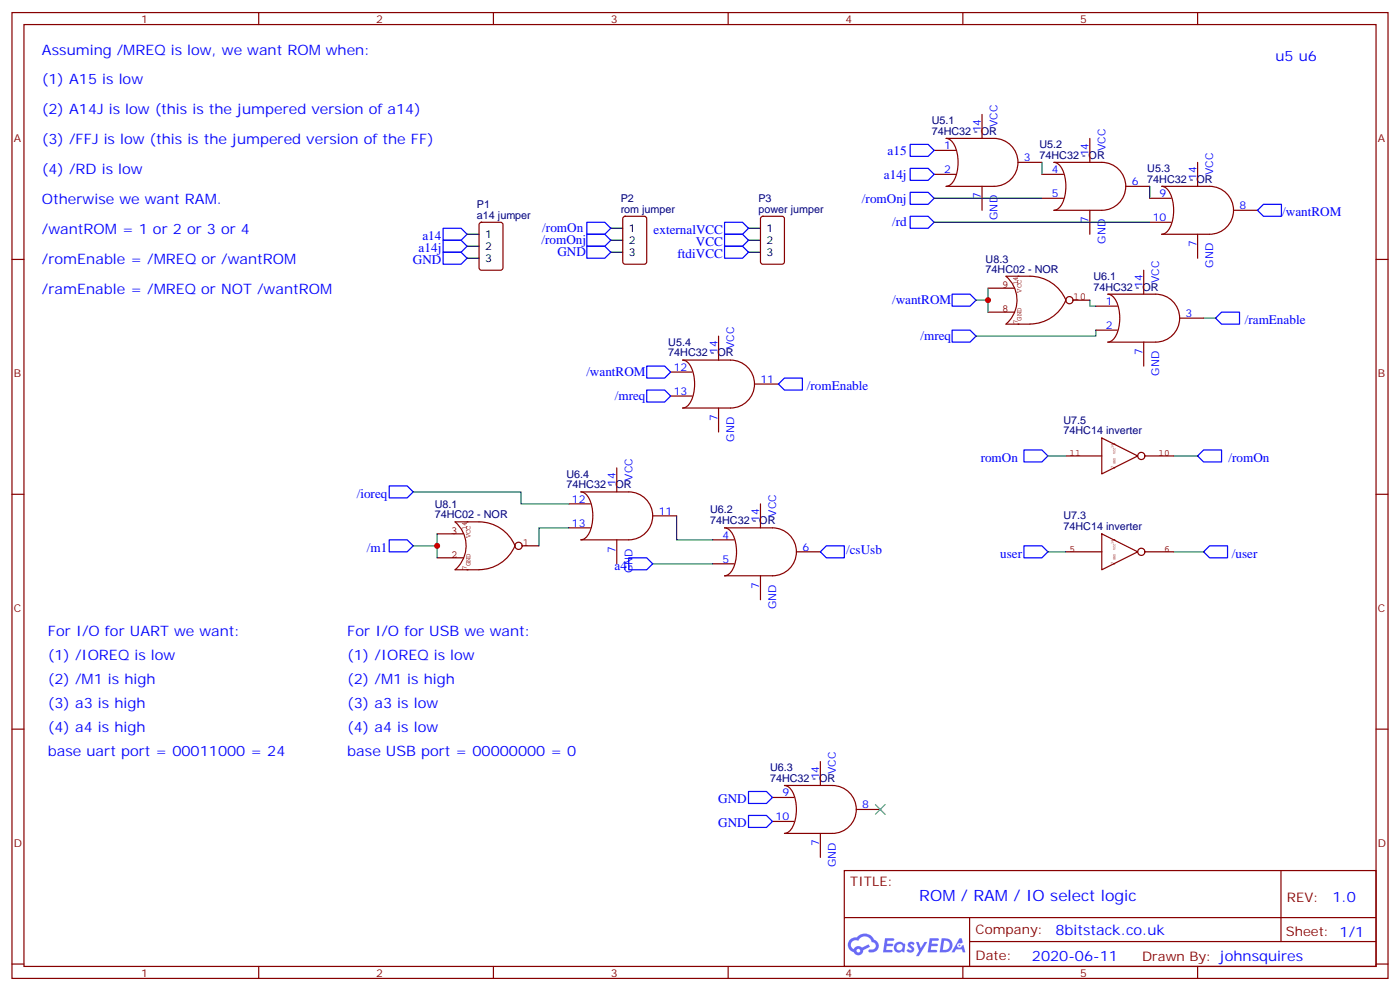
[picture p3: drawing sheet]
<svg xmlns="http://www.w3.org/2000/svg" width="412mm" height="292mm" viewBox="0 0 412 292" stroke-linecap="round" stroke-linejoin="round" font-family="sans-serif">
<g fill="none" stroke="#870000" stroke-width=".35">
<path d="M3.5 3.7h405.4v284.3h-405.4zM7.1 7.2h398.2v277.3h-398.2zM76.2 3.7v3.5M145.3 3.7v3.5M214.5 3.7v3.5M283.6 3.7v3.5M352.8 3.7v3.5M3.5 76.4h3.6M405.3 76.4h3.6M3.5 145.5h3.6M405.3 145.5h3.6M3.5 214.7h3.6"/>
<path d="M405.3 214.7h3.6M248.7 256.3h156.6v28.2h-156.6zM377.3 256.3v20.9M248.7 270.1h156.5M285.6 277.2h119.6M285.6 270.1v14.2M3.5 283.8h3.6M76.2 284.5v3.5M145.3 284.5v3.5M214.5 284.5v3.5M283.6 284.5v3.5M352.8 284.5v3.5"/>
<path d="M405.3 283.8h3.6"/>
</g>
<g fill="#5487ff">
<path d="M267.7 277.5a1.22 1.22 0 0 1 1.7 .2l-.4 .6a.47 .47 0 0 0-.3-.4 .47 .47 0 0 0-.5 .2l.1 .2a1.14 1.14 0 0 1 .8 1.8 1.14 1.14 0 0 1-1.9 0l-.2-.2 .5-.6 .7 .5a.29 .29 0 0 0 .3-.3 .29 .29 0 0 0-.2-.3 1.04 1.04 0 0 1-.6-1.7z"/>
<path d="M260.7 276.2h2.4l.3 .2-.2 .5-1.8 .1-.1 .8h1.5l.3 .4-.3 .4h-1.6l-.2 1.1h1.7l.2 .3-.2 .3-2.6 .1z"/>
<path d="M273.8 276.2h2.4l.3 .2-.1 .5-1.8 .1-.2 .8h1.6l.3 .4-.4 .4-1.6-.1-.1 1.1 1.7 .1 .2 .3-.2 .3-2.6 .1z"/>
<path d="M282.6 276.2h.7l.3 1.3-.6 .3a.69 .69 0 0 0-1 .3 .69 .69 0 0 0 .4 .9 .69 .69 0 0 0 .9-.6l.5-.2 .6 2.2h-.8l-.2-.9h-1.8l-.5 .9h-.8z"/>
<path d="M269.8 277.3h.8l.6 1.8 1.1-1.8h.9l-2.6 4.2h-.8l.9-1.5z"/>
<path d="M277.4 276.2l-.6 4.2h1.3a2.11 2.11 0 0 0 2.5-2.1 2.11 2.11 0 0 0-2.5-2.1zM278.1 277a1.39 1.39 0 0 1 1.7 1.4 1.39 1.39 0 0 1-1.8 1.2h-.3z"/>
<path d="M263.7 277.8a1.54 1.54 0 0 0-.1 2.2 1.54 1.54 0 0 0 2.2 .1l.6 .3 .3-2.3-.2-.3h-.4a1.49 1.49 0 0 0-2.4 0zM264 278.8a.94 .94 0 0 1 1.8 0 .94 .94 0 0 1-1.8 0z"/>
<path d="M250.4 276.6a2.18 2.18 0 0 0 1.1 3.7 1.44 1.44 0 0 0 1.6 .9 1.44 1.44 0 0 0 1.2-1.4l2-1.1-.5-.7-1.9 1a1.47 1.47 0 0 0-2.4 .4 1.39 1.39 0 0 1-.7-1.9 1.39 1.39 0 0 1 2-.5 2.12 2.12 0 0 1 2.2-1.3 2.12 2.12 0 0 1 1.9 1.7 1.14 1.14 0 0 1 1.1 1.4 1.14 1.14 0 0 1-1.7 .7 .43 .43 0 0 0-.5 .4 .43 .43 0 0 0 .4 .5 1.98 1.98 0 0 0 2.5-1.2 1.98 1.98 0 0 0-1.2-2.6 3.1 3.1 0 0 0-5.3-.6l-.9 .1zM252.3 279.9a.55 .55 0 0 1 1.1 0 .55 .55 0 0 1-1.1 0z"/>
<circle cx="282.6" cy="278.3" r=".26"/>
</g>
<g fill="none" stroke="#00f" stroke-width=".35">
<path d="M268.1 42.5h5.3l1.8 1.8-1.8 1.7h-5.3zM268.1 49.6h5.3l1.8 1.7-1.8 1.8h-5.3zM268.1 56.6h5.3l1.8 1.8-1.8 1.7h-5.3zM130.5 67.2h5.3l1.8 1.8-1.8 1.7h-5.3zM130.5 70.7h5.3l1.8 1.8-1.8 1.8h-5.3zM130.5 74.3h5.3l1.8 1.7-1.8 1.8h-5.3zM268.1 63.7h5.3l1.8 1.7-1.8 1.8h-5.3zM370.4 61.9l1.8-1.8h5.3v3.6h-5.3zM280.5 86.6h5.3l1.7 1.8-1.7 1.7h-5.3zM280.5 97.2h5.3l1.7 1.8-1.7 1.7h-5.3zM358.1 93.7l1.7-1.8h5.3v3.5h-5.3zM190.5 107.8h5.3l1.8 1.7-1.8 1.8h-5.3z"/>
<path d="M190.5 114.8h5.3l1.8 1.8-1.8 1.8h-5.3zM229.3 113.1l1.8-1.8h5.3v3.5h-5.3zM301.6 132.5h5.3l1.8 1.7-1.8 1.8h-5.3zM352.8 134.2l1.7-1.7h5.3v3.5h-5.3z"/>
</g>
<g fill="none" stroke="#870000" stroke-width=".35">
<path d="M289.3 33.7v7M275.2 44.3h6.3M275.2 51.3h6.3M278.7 40.7h14.1a7.1 7.1 0 0 1 7.1 7.1 7.1 7.1 0 0 1-7.1 7.1h-14.1a3.6 3.6 0 0 0 2.8-2.9 11.7 11.7 0 0 0-1.2-10.5l-1-.7zM289.3 54.9v7M299.9 47.8h7M306.9 51.3h6.4M306.9 58.4h6.4M310.4 47.8h14.2a7.1 7.1 0 0 1 7 7.1 7.1 7.1 0 0 1-7 7h-14.2a3.6 3.6 0 0 0 2.9-2.9 11.7 11.7 0 0 0-1.2-10.4l-1.1-.7zM321 40.7v7.1M331.6 54.9h7.1M338.7 58.4h6.3"/>
<path d="M342.2 54.9h14.1a7.1 7.1 0 0 1 7.1 7 7.1 7.1 0 0 1-7.1 7.1h-14.1a3.6 3.6 0 0 0 2.8-2.9 11.7 11.7 0 0 0-1.2-10.5l-1-.7zM352.8 47.8v7.1M321 61.9v7.1M336.9 79.6v7M338.7 65.4h6.3M352.8 69v7M363.4 61.9h7M211.7 99v7M322.8 90.1h6.3M322.8 97.2h6.3M326.3 86.6h14.1a7.1 7.1 0 0 1 7.1 7.1 7.1 7.1 0 0 1-7.1 7h-14.1a3.6 3.6 0 0 0 2.9-2.9 11.7 11.7 0 0 0-1.3-10.4l-1-.7zM347.5 93.7h7"/>
<path d="M197.6 109.5h6.3M197.6 116.6h6.3M201.1 106h14.1a7.1 7.1 0 0 1 7 7.1 7.1 7.1 0 0 1-7 7h-14.1a3.6 3.6 0 0 0 2.8-2.9 11.7 11.7 0 0 0-1.2-10.4l-1-.7zM222.2 113.1h7.1M336.9 100.7v7.1M181.7 137.8v7M211.7 120.1v7.1M167.6 155.4h6.3M167.6 148.3h6.3M171.1 144.8h14.1a7.1 7.1 0 0 1 7.1 7.1 7.1 7.1 0 0 1-7.1 7h-14.1a3.6 3.6 0 0 0 2.8-2.9 11.7 11.7 0 0 0-1.2-10.4l-1-.7zM181.7 158.9v7.1M192.3 151.9h7"/>
<path d="M209.9 158.9h6.4M213.4 155.4h14.1a7.1 7.1 0 0 1 7.1 7.1 7.1 7.1 0 0 1-7.1 7h-14.1a3.6 3.6 0 0 0 2.9-2.9 11.7 11.7 0 0 0-1.2-10.4l-1.1-.7zM224 148.3v7.1M209.9 166h6.4M224 169.5v7.1M234.6 162.5h7.1M227.5 234.8h6.4M231.1 231.2h14.1a7.1 7.1 0 0 1 7 7.1 7.1 7.1 0 0 1-7 7.1h-14.1a3.6 3.6 0 0 0 2.8-2.9 11.7 11.7 0 0 0-1.2-10.5l-1.1-.7zM241.7 224.2v7M252.2 238.3h7.1M227.5 241.8h6.4M241.7 245.4v7"/>
</g>
<path d="M275.2 58.4h31.7M306.9 47.8v3.5M338.7 54.9v3.5M275.2 65.4h63.5M322.8 97.2v1.8h-35.3" fill="none" stroke="#008700" stroke-width=".35"/>
<g fill="#850000">
<circle cx="299.9" cy="95.4" r=".18"/>
<circle cx="299.9" cy="81.3" r=".18"/>
</g>
<g fill="none" stroke="#850000" stroke-width=".35">
<path d="M291 91.9h7.8M291 84.8h7.8M314 88.4a11.5 11.5 0 0 1-10.6 7M314 88.4a11.5 11.5 0 0 0-10.6-7.1h-7.1a9.2 9.2 0 0 1 0 14.1h7.1M316.1 88.4h4.9M324.6 157.2l10.5 5.3-10.5 5.2z"/>
<circle cx="315" cy="88.4" r="1.06"/>
</g>
<path d="M291 84.8v3.6h-3.5M291 88.4v3.5M321 88.4v1.7h1.8M354.5 93.7h3.6" fill="none" stroke="#008700" stroke-width=".35"/>
<path d="M172.9 65.4h5.3l1.7 1.8-1.7 1.8h-5.3zM172.9 69h5.3l1.7 1.7-1.7 1.8h-5.3zM172.9 72.5h5.3l1.7 1.8-1.7 1.7h-5.3zM213.4 65.4h5.3l1.8 1.8-1.8 1.8h-5.3zM213.4 69h5.3l1.8 1.7-1.8 1.8h-5.3zM213.4 72.5h5.3l1.8 1.8-1.8 1.7h-5.3zM301.6 160.7h5.3l1.8 1.8-1.8 1.7h-5.3zM354.5 162.5l1.8-1.8h5.3v3.5h-5.3zM220.5 233h5.3l1.7 1.8-1.7 1.7h-5.3zM220.5 240.1h5.3l1.7 1.7-1.7 1.8h-5.3z" fill="none" stroke="#00f" stroke-width=".35"/>
<path d="M257.9 236.9l2.8 2.8M260.7 236.9l-2.8 2.8" fill="none" stroke="#3c3" stroke-width=".35"/>
<path d="M141.3 65.6l.5-.2h5.7l.6 .5 .1 12.9-.5 .7-5.9 .1-.6-.5-.1-13zM183.7 63.9l.4-.2h5.7l.6 .4 .1 13-.5 .6-5.9 .1-.6-.5-.1-12.9zM224.2 63.9l.5-.2h5.7l.6 .4 .1 13-.5 .6-5.9 .1-.6-.5-.1-12.9z" fill="none" stroke="#870000" stroke-width=".35"/>
<path d="M137.6 69h3.5M137.6 72.5h3.5M137.6 76h3.5M179.9 67.2h3.5M179.9 70.7h3.5M179.9 74.3h3.5M220.5 67.2h3.5M220.5 70.7h3.5M220.5 74.3h3.5" fill="none" stroke="#000" stroke-width=".35"/>
<g fill="#850000">
<circle cx="328.1" cy="166" r=".18"/>
<circle cx="328.1" cy="158.9" r=".18"/>
</g>
<g fill="none" stroke="#850000" stroke-width=".35">
<path d="M324.6 128.9l10.5 5.3-10.5 5.3zM314 162.5h10.6M337.3 162.5h8.4"/>
<circle cx="336.2" cy="162.5" r="1.06"/>
</g>
<g fill="#850000">
<circle cx="328.1" cy="137.8" r=".18"/>
<circle cx="328.1" cy="130.7" r=".18"/>
</g>
<g fill="none" stroke="#850000" stroke-width=".35">
<path d="M314 134.2h10.6M337.3 134.2h8.4"/>
<circle cx="336.2" cy="134.2" r="1.06"/>
</g>
<g fill="#850000">
<circle cx="137.6" cy="167.7" r=".18"/>
<circle cx="137.6" cy="153.6" r=".18"/>
</g>
<g fill="none" stroke="#850000" stroke-width=".35">
<path d="M128.8 157.2h7.7M128.8 164.2h7.7M141.1 167.7a11.6 11.6 0 0 0 10.6-7 11.5 11.5 0 0 0-10.6-7.1h-7.1a9.2 9.2 0 0 1 0 14.1h7.1M153.8 160.7h4.9"/>
<circle cx="152.8" cy="160.7" r="1.06"/>
</g>
<path d="M308.7 134.2h5.3M345.7 134.2h7.1M121.7 144.8h31.8v3.5h14.1M128.8 157.2v7M167.6 155.4h-8.9v5.3M199.3 151.9v7h10.6M121.7 160.7h7.1M192.3 166h17.6M308.7 162.5h5.3M345.7 162.5h8.8" fill="none" stroke="#008700" stroke-width=".35"/>
<path d="M114.7 143.1h5.2l1.8 1.7-1.8 1.8h-5.2zM114.7 158.9h5.2l1.8 1.8-1.8 1.8h-5.2zM185.2 164.2h5.3l1.8 1.8-1.8 1.7h-5.3zM241.7 162.5l1.7-1.8h5.3v3.5h-5.3z" fill="none" stroke="#00f" stroke-width=".35"/>
<g fill="#c00">
<circle cx="291" cy="88.4" r=".88"/>
<circle cx="128.8" cy="160.7" r=".88"/>
</g>
<text font-size="4.6" fill="#00f" x="270.8" y="265.3">ROM / RAM / IO select logic</text>
<g font-size="4.2" fill="#00f">
<text x="12.3" y="16.1">Assuming /MREQ is low, we want ROM when:</text>
<text x="375.7" y="17.8">u5 u6</text>
<text x="12.3" y="24.9">(1) A15 is low</text>
<text x="12.3" y="33.7">(2) A14J is low (this is the jumpered version of a14)</text>
<text x="12.3" y="42.5">(3) /FFJ is low (this is the jumpered version of the FF)</text>
<text x="12.3" y="51.3">(4) /RD is low</text>
<text x="12.3" y="60.1">Otherwise we want RAM.</text>
<text x="12.3" y="69">/wantROM = 1 or 2 or 3 or 4</text>
<text x="12.3" y="77.8">/romEnable = /MREQ or /wantROM</text>
<text x="12.3" y="86.6">/ramEnable = /MREQ or NOT /wantROM</text>
<text x="14.1" y="187.1">For I/O for UART we want:</text>
<text x="102.3" y="187.1">For I/O for USB we want:</text>
<text x="14.1" y="194.2">(1) /IOREQ is low</text>
<text x="102.3" y="194.2">(1) /IOREQ is low</text>
<text x="14.1" y="201.3">(2) /M1 is high</text>
<text x="102.3" y="201.3">(2) /M1 is high</text>
<text x="14.1" y="208.3">(3) a3 is high</text>
<text x="102.3" y="208.3">(3) a3 is low</text>
<text x="14.1" y="215.4">(4) a4 is high</text>
<text x="102.3" y="215.4">(4) a4 is low</text>
<text x="14.1" y="222.4">base uart port = 00011000 = 24</text>
<text x="102.3" y="222.4">base USB port = 00000000 = 0</text>
<text x="392.5" y="265.6">1.0</text>
<text x="310.9" y="275.1">8bitstack.co.uk</text>
<text x="304" y="282.9">2020-06-11</text>
</g>
<g font-size="3.9" fill="#00f">
<text x="261.5" y="45.5">a15</text>
<text x="260.4" y="52.6">a14j</text>
<text x="253.9" y="59.6">/romOnj</text>
<text x="377.7" y="63.7">/wantROM</text>
<text x="124.4" y="70.7">a14</text>
<text x="159.5" y="72">/romOnj</text>
<text x="159.7" y="68.4">/romOn</text>
<text x="192.5" y="69">externalVCC</text>
<text x="262.8" y="66.7">/rd</text>
<text x="121.6" y="77.8">GND</text>
<text x="123.3" y="74.3">a14j</text>
<text x="164.2" y="75.5">GND</text>
<text x="199.6" y="76">ftdiVCC</text>
<text x="205" y="72.5">VCC</text>
<text x="262.8" y="89.6">/wantROM</text>
<text x="366.7" y="95.4">/ramEnable</text>
<text x="271.1" y="100.2">/mreq</text>
<text x="172.7" y="110.8">/wantROM</text>
<text x="181.1" y="117.8">/mreq</text>
<text x="237.7" y="114.8">/romEnable</text>
<text x="288.9" y="136">romOn</text>
<text x="361.9" y="136">/romOn</text>
<text x="105.1" y="146.6">/ioreq</text>
<text x="108.1" y="162.5">/m1</text>
<text x="181" y="167.7">a4</text>
<text x="249.2" y="163.2">/csUsb</text>
<text x="294.7" y="164.2">user</text>
<text x="362.9" y="164.2">/user</text>
<text x="211.6" y="236.5">GND</text>
<text x="211.6" y="243.6">GND</text>
</g>
<g font-size="3.9" fill="#800">
<text x="250.5" y="260.9">TITLE:</text>
<text x="379.1" y="265.6">REV:</text>
<text x="287.4" y="275.1">Company:</text>
<text x="378.7" y="275.7">Sheet: 1/1</text>
<text x="287.4" y="282.8">Date:</text>
<text x="336.4" y="282.8">Drawn By: johnsquires</text>
</g>
<g font-size="3.2" fill="#800">
<text x="41.6" y="6.7">1</text>
<text x="110.8" y="6.7">2</text>
<text x="179.9" y="6.7">3</text>
<text x="249.1" y="6.7">4</text>
<text x="318.2" y="6.7">5</text>
<text x="4.1" y="41.8">A</text>
<text x="405.9" y="41.8">A</text>
<text x="4.1" y="110.9">B</text>
<text x="405.9" y="110.9">B</text>
<text x="4.1" y="180.1">C</text>
<text x="405.9" y="180.1">C</text>
<text x="4.1" y="249.2">D</text>
<text x="405.9" y="249.2">D</text>
<text x="41.6" y="287.5">1</text>
<text x="110.8" y="287.5">2</text>
<text x="179.9" y="287.5">3</text>
<text x="249.1" y="287.5">4</text>
<text x="318.2" y="287.5">5</text>
</g>
<g font-size="3.2" fill="#000080">
<text x="274.5" y="39.7">74HC32 - OR</text>
<text x="274.5" y="36.5">U5.1</text>
<text x="306.2" y="46.7">74HC32 - OR</text>
<text x="306.2" y="43.6">U5.2</text>
<text x="338" y="53.8">74HC32 - OR</text>
<text x="338" y="50.6">U5.3</text>
<text x="182.8" y="59.4">P2</text>
<text x="223.4" y="59.4">P3</text>
<text x="140.5" y="64.4">a14 jumper</text>
<text x="140.5" y="61.2">P1</text>
<text x="182.8" y="62.6">rom jumper</text>
<text x="223.4" y="62.6">power jumper</text>
<text x="290.3" y="77.3">U8.3</text>
<text x="290.3" y="80.3">74HC02 - NOR</text>
<text x="322.1" y="82.4">U6.1</text>
<text x="322.1" y="85.5">74HC32 - OR</text>
<text x="196.8" y="101.8">U5.4</text>
<text x="196.8" y="105">74HC32 - OR</text>
<text x="313.3" y="124.7">U7.5</text>
<text x="313.3" y="127.9">74HC14 inverter</text>
<text x="166.9" y="143.8">74HC32 - OR</text>
<text x="166.9" y="140.6">U6.4</text>
<text x="128.1" y="149.6">U8.1</text>
<text x="128.1" y="152.6">74HC02 - NOR</text>
<text x="209.2" y="154.3">74HC32 - OR</text>
<text x="209.2" y="151.2">U6.2</text>
<text x="313.3" y="152.9">U7.3</text>
<text x="313.3" y="156.1">74HC14 inverter</text>
<text x="226.8" y="227">U6.3</text>
<text x="226.8" y="230.2">74HC32 - OR</text>
</g>
<g font-size="3.2" fill="#00f">
<text x="288.9" y="39" transform="rotate(-90 288.9 39)">14</text>
<text x="293.9" y="37.5" transform="rotate(-90 293.9 37.5)">VCC</text>
<text x="278.1" y="43.9">1</text>
<text x="301.6" y="47.4">3</text>
<text x="320.7" y="46" transform="rotate(-90 320.7 46)">14</text>
<text x="325.6" y="44.5" transform="rotate(-90 325.6 44.5)">VCC</text>
<text x="278.1" y="51">2</text>
<text x="309.8" y="51">4</text>
<text x="352.4" y="53.1" transform="rotate(-90 352.4 53.1)">14</text>
<text x="357.4" y="51.6" transform="rotate(-90 357.4 51.6)">VCC</text>
<text x="288.9" y="58.6" transform="rotate(-90 288.9 58.6)">7</text>
<text x="309.8" y="58">5</text>
<text x="333.4" y="54.5">6</text>
<text x="341.6" y="58">9</text>
<text x="293.9" y="64.7" transform="rotate(-90 293.9 64.7)">GND</text>
<text x="320.7" y="65.7" transform="rotate(-90 320.7 65.7)">7</text>
<text x="339.6" y="65.1">10</text>
<text x="365.1" y="61.6">8</text>
<text x="325.6" y="71.8" transform="rotate(-90 325.6 71.8)">GND</text>
<text x="352.4" y="72.7" transform="rotate(-90 352.4 72.7)">7</text>
<text x="341.5" y="83.3" transform="rotate(-90 341.5 83.3)">VCC</text>
<text x="357.4" y="78.8" transform="rotate(-90 357.4 78.8)">GND</text>
<text x="325.7" y="89.8">1</text>
<text x="336.5" y="84.8" transform="rotate(-90 336.5 84.8)">14</text>
<text x="349.2" y="93.3">3</text>
<text x="325.7" y="96.8">2</text>
<text x="211.3" y="104.2" transform="rotate(-90 211.3 104.2)">14</text>
<text x="216.3" y="102.7" transform="rotate(-90 216.3 102.7)">VCC</text>
<text x="336.5" y="104.5" transform="rotate(-90 336.5 104.5)">7</text>
<text x="198.5" y="109.2">12</text>
<text x="224" y="112.7">11</text>
<text x="341.5" y="110.6" transform="rotate(-90 341.5 110.6)">GND</text>
<text x="198.5" y="116.2">13</text>
<text x="211.3" y="123.9" transform="rotate(-90 211.3 123.9)">7</text>
<text x="216.3" y="130" transform="rotate(-90 216.3 130)">GND</text>
<text x="181.3" y="143.1" transform="rotate(-90 181.3 143.1)">14</text>
<text x="186.3" y="141.5" transform="rotate(-90 186.3 141.5)">VCC</text>
<text x="168.5" y="148">12</text>
<text x="168.5" y="155">13</text>
<text x="194" y="151.5">11</text>
<text x="223.7" y="153.6" transform="rotate(-90 223.7 153.6)">14</text>
<text x="228.6" y="152.1" transform="rotate(-90 228.6 152.1)">VCC</text>
<text x="212.8" y="158.6">4</text>
<text x="181.3" y="162.7" transform="rotate(-90 181.3 162.7)">7</text>
<text x="212.8" y="165.6">5</text>
<text x="236.4" y="162.1">6</text>
<text x="186.3" y="168.8" transform="rotate(-90 186.3 168.8)">GND</text>
<text x="223.7" y="173.3" transform="rotate(-90 223.7 173.3)">7</text>
<text x="228.6" y="179.4" transform="rotate(-90 228.6 179.4)">GND</text>
<text x="246.2" y="228" transform="rotate(-90 246.2 228)">VCC</text>
<text x="241.3" y="229.5" transform="rotate(-90 241.3 229.5)">14</text>
<text x="230.5" y="234.4">9</text>
<text x="254" y="237.9">8</text>
<text x="228.4" y="241.5">10</text>
<text x="241.3" y="249.1" transform="rotate(-90 241.3 249.1)">7</text>
<text x="246.2" y="255.2" transform="rotate(-90 246.2 255.2)">GND</text>
</g>
<g font-size="3.2">
<text x="142.9" y="70">1</text>
<text x="185.2" y="68.3">1</text>
<text x="185.2" y="71.8">2</text>
<text x="225.8" y="68.3">1</text>
<text x="225.8" y="71.8">2</text>
<text x="142.9" y="73.6">2</text>
<text x="142.9" y="77.1">3</text>
<text x="185.2" y="75.3">3</text>
<text x="225.8" y="75.3">3</text>
</g>
<g font-size="3.2" fill="#840000">
<text x="295.2" y="84.8">9</text>
<text x="316.2" y="88.3">10</text>
<text x="295.2" y="91.9">8</text>
<text x="132.9" y="157.1">3</text>
<text x="154" y="160.7">1</text>
<text x="132.9" y="164.2">2</text>
</g>
<g font-size="2.8" fill="#840000">
<text x="315" y="134.2">11</text>
<text x="341.3" y="134.2">10</text>
<text x="315" y="162.4">5</text>
<text x="343" y="162.4">6</text>
</g>
<g font-size="2.1" fill="#840000">
<text x="299.8" y="83.9" transform="rotate(-90 299.8 83.9)">14</text>
<text x="300.9" y="86.2" transform="rotate(-90 300.9 86.2)">VCC</text>
<text x="299.8" y="95.4" transform="rotate(-90 299.8 95.4)">7</text>
<text x="300.9" y="94.4" transform="rotate(-90 300.9 94.4)">GND</text>
<text x="137.5" y="156.2" transform="rotate(-90 137.5 156.2)">14</text>
<text x="138.6" y="158.5" transform="rotate(-90 138.6 158.5)">VCC</text>
<text x="137.5" y="167.7" transform="rotate(-90 137.5 167.7)">7</text>
<text x="138.6" y="166.7" transform="rotate(-90 138.6 166.7)">GND</text>
</g>
<g font-size="1.1" fill="#840000">
<text x="328" y="132" transform="rotate(-90 328 132)">14</text>
<text x="328" y="137.8" transform="rotate(-90 328 137.8)">7</text>
<text x="328.6" y="136.7" transform="rotate(-90 328.6 136.7)">GND</text>
<text x="328.6" y="133.7" transform="rotate(-90 328.6 133.7)">VCC</text>
<text x="328" y="160.2" transform="rotate(-90 328 160.2)">14</text>
<text x="328.6" y="161.9" transform="rotate(-90 328.6 161.9)">VCC</text>
<text x="328" y="166" transform="rotate(-90 328 166)">7</text>
<text x="328.6" y="164.9" transform="rotate(-90 328.6 164.9)">GND</text>
</g>
</svg>
